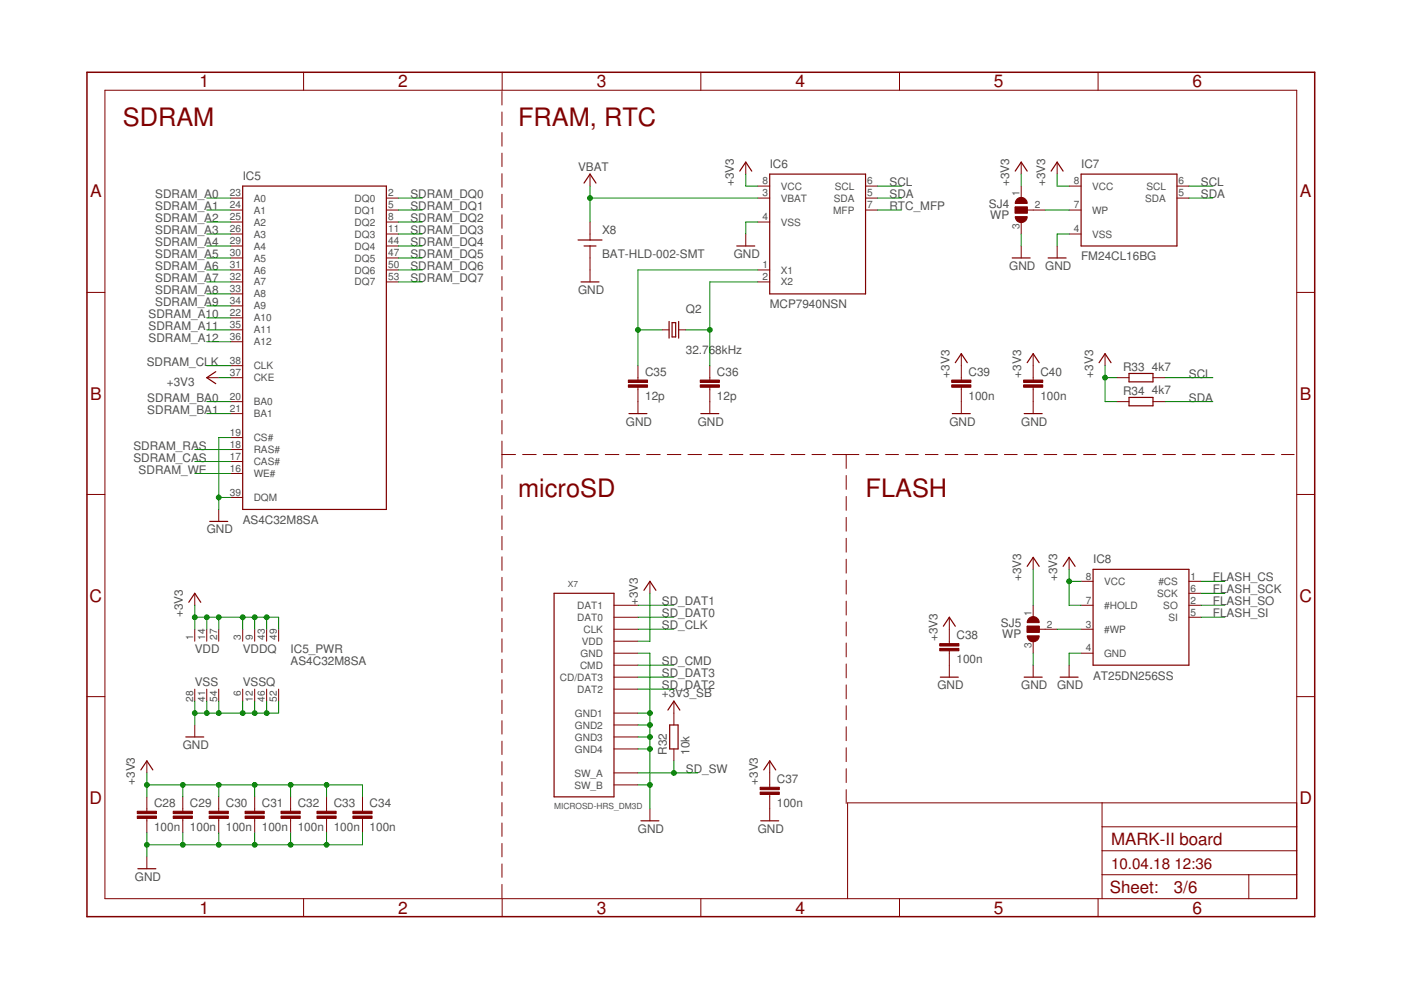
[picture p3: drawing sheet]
<svg xmlns="http://www.w3.org/2000/svg" width="297mm" height="210mm" viewBox="0 0 297 210" stroke-linecap="round" stroke-linejoin="round" font-family="sans-serif">
<g fill="none" stroke="#800000" stroke-width=".21">
<path d="M22.2 19.1h252.7v171.4h-252.7zM64.4 15.3v3.8M106.4 19.4v2.9M106.5 15.3v3.8M148.6 15.3v3.8M190.7 15.3v3.8M232.8 15.3v3.8M106.4 23.7v2.9M106.4 28.1v2.9M106.4 32.5v2.8M106.4 36.8v2.9M125.1 36.9v2.6"/>
<path d="M158.1 34.4v2.5M160.7 39.5h2.5M183.5 39.5h2.6M216.5 34.4v2.5M216.5 39.5v2.5M224.1 34.4v2.5M226.7 39.5h2.5M249.5 39.5h2.6M48.9 42h2.6M48.9 44.5h2.6M48.9 47.1h2.6M48.9 49.6h2.6"/>
<path d="M48.9 52.2h2.6M48.9 54.7h2.6M48.9 57.2h2.6M48.9 59.8h2.6M81.9 42h2.6M81.9 44.5h2.6M81.9 47.1h2.6M81.9 49.6h2.6M81.9 52.2h2.6M81.9 54.7h2.6M81.9 57.2h2.6M81.9 59.8h2.6"/>
<path d="M106.4 41.2v2.8M106.4 45.6v2.8M106.4 49.9v2.9M106.4 54.3v2.8M106.4 58.6v2.9M125.1 47.1v3.8M125.1 52.2v7.6M158.1 49.6v2.6M160.7 42h2.5M160.7 47.1h2.5M160.7 57.2h2.5M160.7 59.8h2.5"/>
<path d="M183.5 42h2.6M183.5 44.5h2.6M215.2 43.9h2.6v1.3h-2.6zM216.5 47.1v2.5M216.5 52.2v2.5M217.8 44.5h3.8M224.1 52.2v2.5M226.7 44.5h2.5M226.7 49.6h2.5M249.5 42h2.6M18.4 62h3.8M48.9 62.3h2.6"/>
<path d="M48.9 64.9h2.6M48.9 67.4h2.6M48.9 69.9h2.6M48.9 72.5h2.6M48.9 77.5h2.6M106.4 63v2.8M106.4 67.4v2.8M106.4 71.7v2.9M106.4 76.1v2.8M135.3 77.5v3.1M140.3 69.9h1.6M143.9 69.9h1.5"/>
<path d="M150.5 77.5v3.1M203.8 75v5.6M219.1 75v5.6M234.3 75v2.5M274.9 62h3.8M43.8 80.1h2.6M48.9 80.1h2.6M48.9 85.2h2.6M48.9 87.7h2.6M48.9 92.8h2.6M48.9 95.3h2.6M48.9 97.9h2.6"/>
<path d="M106.4 80.4v2.9M106.4 84.8v2.9M106.4 89.2v2.8M106.4 93.5v5.7M106.4 96.4h2.9M110.8 96.4h2.9M115.2 96.4h2.9M119.6 96.4h2.8M124 96.4h2.8M128.3 96.4h2.9M132.7 96.4h2.9M135.3 82.1v5.6"/>
<path d="M137.1 96.4h2.9M141.5 96.4h2.9M145.9 96.4h2.8M150.2 96.4h2.9M150.5 82.1v5.6M154.6 96.4h2.9M159 96.4h2.9M163.4 96.4h2.9M167.8 96.4h2.8M172.1 96.4h2.9M176.5 96.4h5.6M179.4 96.4v2.9"/>
<path d="M183.6 96.4h2.7M187.8 96.4h2.7M192 96.4h2.7M196.2 96.4h2.7M200.4 96.4h2.7M203.8 82.1v5.6M204.6 96.4h2.7M208.8 96.4h2.7M213 96.4h2.7M217.2 96.4h2.7M219.1 82.1v5.6M221.4 96.4h2.6"/>
<path d="M225.6 96.4h2.6M229.7 96.4h2.8M233.9 96.4h2.7M236.8 80.1h2.6M236.8 85.2h2.6M238.1 96.4h2.7M242.3 96.4h2.7M244.5 80.1h2.5M244.5 85.2h2.5M246.5 96.4h2.7M250.7 96.4h2.7M254.9 96.4h2.7"/>
<path d="M259.1 96.4h2.7M263.3 96.4h2.7M267.5 96.4h2.7M271.7 96.4h2.7M18.4 104.8h3.8M46.4 108v2.6M48.9 100.4h2.6M48.9 105.5h2.6M106.4 100.7v2.8M106.4 105.1v2.8M106.4 109.4v2.8M106.4 113.7v2.9"/>
<path d="M106.4 118.1v2.8M179.4 100.8v3M179.4 105.3v2.9M179.4 109.7v2.9M179.4 114.1v3M179.4 118.6v2.9M219.1 118.2v2.5M226.7 118.2v2.5M274.9 104.8h3.8M41.3 125.8v2.5M41.3 133.4v2.6M43.8 133.4v2.6"/>
<path d="M46.4 133.4v2.6M51.5 133.4v2.6M54 133.4v2.6M56.5 133.4v2.6M59.1 133.4v2.6M106.4 122.4v2.9M106.4 126.7v2.9M106.4 131.1v2.8M106.4 135.4v2.9M106.4 139.8v2.8M130.2 138.5h5.1M130.2 133.4h5.1"/>
<path d="M130.2 128.3h5.1M130.2 130.9h5.1M130.2 136h5.1M137.8 123.3v2.5M179.4 123v3M179.4 127.5v2.9M179.4 131.9v2.9M179.4 136.3v3M201.3 130.9v5.6M201.3 138v5.6M217.8 132.8h2.5v1.2h-2.5zM219.1 128.3v2.6"/>
<path d="M219.1 136v2.5M220.3 133.4h3.8M229.2 138.5h2.6M229.2 123.3h2.6M229.2 133.4h2.6M229.2 128.3h2.6M252.1 123.3h2.5M252.1 125.8h2.5M252.1 128.3h2.5M252.1 130.9h2.5M18.4 147.7h3.8M41.3 146.1v2.6"/>
<path d="M41.3 153.7v2.6M43.8 146.1v2.6M46.4 146.1v2.6M51.5 146.1v2.6M54 146.1v2.6M56.5 146.1v2.6M59.1 146.1v2.6M106.4 144.1v2.9M106.4 148.5v2.8M106.4 152.8v2.8M106.4 157.1v2.9M130.2 143.6h5.1"/>
<path d="M130.2 141h5.1M130.2 146.1h5.1M130.2 151.2h5.1M130.2 153.7h5.1M130.2 158.8h5.1M130.2 156.3h5.1M142.9 148.7v5M142.9 158.8v2.5M179.4 140.8v2.9M179.4 145.2v3M179.4 149.6v3M179.4 154.1v2.9"/>
<path d="M179.4 158.5v3M219.1 141v2.6M226.7 141v2.6M274.9 147.7h3.8M31.1 161.3v2.6M31.1 169v3M31.1 173.5v3.1M38.8 169v3M38.8 173.5v3.1M46.4 169v3M46.4 173.5v3.1M54 169v3"/>
<path d="M54 173.5v3.1M61.6 169v3M61.6 173.5v3.1M69.2 169v3M69.2 173.5v3.1M76.9 169v3M76.9 173.5v3.1M106.4 161.5v2.8M106.4 165.8v2.9M106.4 170.2v2.8M106.4 174.5v2.8M106.4 178.8v2.9"/>
<path d="M130.2 163.9h5.1M130.2 166.4h5.1M137.8 171.5v2.5M163.2 161.3v5.6M163.2 168.4v5.6M179.4 163v2.9M179.4 167.4v2.9M233.7 170.2v20.3M233.7 175.3h41.2M274.9 170.2h-95.2v20.3M31.1 181.7v2.5M64.4 190.5v3.9"/>
<path d="M106.4 183.2v2.8M106.4 187.5v2.9M106.5 190.5v3.9M148.6 190.5v3.9M190.7 190.5v3.9M232.8 190.5v3.9M233.7 185.5h41.2M233.7 180.4h41.2M264.8 185.5v5"/>
</g>
<path d="M18.4 15.3h260.3v179.1h-260.3z" fill="none" stroke="#800000" stroke-width=".32"/>
<g fill="none" stroke="#800000" stroke-width=".25">
<path d="M51.5 39.5h30.4v68.5h-30.4zM123.8 38.8l1.3-1.9 1.3 1.9M156.8 36.3l1.3-1.9 1.3 1.9M163.2 36.9h20.3v25.4h-20.3zM215.2 36.3l1.3-1.9 1.3 1.9M222.9 36.3l1.2-1.9 1.3 1.9M229.2 36.9h20.3v15.3h-20.3zM122.6 50.9h5M123.2 59.8h3.8M123.8 52.2h2.6M156.2 52.2h3.8M214.6 54.7h3.8"/>
<path d="M222.2 54.7h3.8M45.7 78.8l-1.9 1.3 1.9 1.2M141.9 68.2v3.5M142.5 68.4h.8v3h-.8zM143.9 68.2v3.5M202.5 76.9l1.3-1.9 1.3 1.9M217.8 76.9l1.3-1.9 1.2 1.9M233 76.9l1.3-1.9 1.3 1.9M239.4 79.2h5.1v1.8h-5.1zM133.3 87.7h3.9M148.6 87.7h3.8M201.9 87.7h3.8"/>
<path d="M217.1 87.7h3.9M239.4 84.3h5.1v1.7h-5.1zM44.5 110.6h3.8M40 127.7l1.3-1.9 1.3 1.9M117.5 125.8h12.7v43.2h-12.7zM136.5 125.2l1.3-1.9 1.3 1.9M200 132.8l1.3-1.9 1.2 1.9M217.8 120.1l1.3-1.9 1.2 1.9M225.4 120.1l1.3-1.9 1.2 1.9M231.8 120.7h20.3v20.3h-20.3zM39.4 156.3h3.8M141.6 150.6l1.3-1.9 1.2 1.9"/>
<path d="M142 153.7h1.8v5.1h-1.8zM199.4 143.6h3.8M217.1 143.6h3.9M224.8 143.6h3.8M29.9 163.2l1.2-1.9 1.3 1.9M135.9 174h3.8M161.3 174h3.8M161.9 163.2l1.3-1.9 1.3 1.9M29.2 184.2h3.8"/>
</g>
<g fill="#800000" stroke="#800000" stroke-width=".21">
<path d="M29.1 173h4.1v.5h-4.1z"/>
<path d="M29.1 172h4.1v.5h-4.1z"/>
<path d="M36.7 173h4.1v.5h-4.1z"/>
<path d="M36.7 172h4.1v.5h-4.1z"/>
<path d="M44.3 173h4.1v.5h-4.1z"/>
<path d="M44.3 172h4.1v.5h-4.1z"/>
<path d="M52 173h4v.5h-4z"/>
<path d="M52 172h4v.5h-4z"/>
<path d="M59.6 173h4v.5h-4z"/>
<path d="M59.6 172h4v.5h-4z"/>
<path d="M67.2 173h4.1v.5h-4.1z"/>
<path d="M67.2 172h4.1v.5h-4.1z"/>
<path d="M74.8 173h4.1v.5h-4.1z"/>
<path d="M74.8 172h4.1v.5h-4.1z"/>
<path d="M201.8 81.6h4v.5h-4z"/>
<path d="M201.8 80.6h4v.5h-4z"/>
<path d="M199.2 137.5h4.1v.5h-4.1z"/>
<path d="M199.2 136.5h4.1v.5h-4.1z"/>
<path d="M217 81.6h4.1v.5h-4.1z"/>
<path d="M217 80.6h4.1v.5h-4.1z"/>
<path d="M133.2 81.6h4.1v.5h-4.1z"/>
<path d="M133.2 80.6h4.1v.5h-4.1z"/>
<path d="M148.5 81.6h4v.5h-4z"/>
<path d="M148.5 80.6h4v.5h-4z"/>
<path d="M161.2 167.9h4v.5h-4z"/>
<path d="M161.2 166.9h4v.5h-4z"/>
<path d="M217.8 132.8h2.5v1.2h-2.5z"/>
<path d="M215.2 43.9h2.6v1.3h-2.6z"/>
</g>
<g fill="#800000" stroke="#800000" stroke-width=".21">
<path d="M217.8 134.8h2.5a1.27 1.27 0 0 1-1.2 1.3 1.27 1.27 0 0 1-1.3-1.3z" fill-rule="evenodd"/>
<path d="M218.2 131.1a1.26 1.26 0 0 1 1.4-.3 1.26 1.26 0 0 1 .7 1.2h-2.5l.1-.4z" fill-rule="evenodd"/>
<path d="M215.2 45.9h2.6a1.27 1.27 0 0 1-1.3 1.3 1.27 1.27 0 0 1-1.3-1.3z" fill-rule="evenodd"/>
<path d="M215.7 42.2a1.26 1.26 0 0 1 1.3-.2 1.26 1.26 0 0 1 .8 1.1h-2.6l.1-.4z" fill-rule="evenodd"/>
</g>
<g fill="none" stroke="#008000" stroke-width=".21">
<path d="M125.1 39.5v7.6M158.1 36.9v2.6h2.6M186.1 39.5h5M216.5 36.9v2.6M224.1 36.9v2.6h2.6M252.1 39.5h5.1M43.8 49.6h5.1M43.8 47.1h5.1M43.8 42h5.1M43.8 44.5h5.1M43.8 52.2h5.1M43.8 54.7h5.1"/>
<path d="M43.8 57.2h5.1M43.8 59.8h5.1M84.5 49.6h5M84.5 47.1h5M84.5 42h5M84.5 44.5h5M84.5 52.2h5M84.5 54.7h5M84.5 57.2h5M84.5 59.8h5M125.1 42h35.6M160.7 47.1h-2.6v2.5"/>
<path d="M160.7 57.2h-25.4v20.3M160.7 59.8h-10.2v17.7M186.1 42h5M186.1 44.5h5M216.5 49.6v2.6M221.6 44.5h5.1M226.7 49.6h-2.6v2.6M252.1 42h5.1M43.8 62.3h5.1M43.8 64.9h5.1M43.8 67.4h5.1M43.8 69.9h5.1"/>
<path d="M43.8 72.5h5.1M43.8 77.5h5.1M135.3 69.9h5M145.4 69.9h5.1M234.3 77.5v7.7h2.5M41.3 95.3h7.6M41.3 97.9h7.6M43.8 85.2h5.1M43.8 87.7h5.1M46.4 80.1h2.5M48.9 92.8h-2.5v15.2M234.3 80.1h2.5"/>
<path d="M247 80.1h10.2M247 85.2h10.2M41.3 100.4h7.6M46.4 105.5h2.5M41.3 130.9h17.8v2.5M41.3 128.3v5.1M43.8 130.9v2.5M46.4 130.9v2.5M51.5 130.9v2.5M54 130.9v2.5M56.5 130.9v2.5M135.3 138.5h2.5v33"/>
<path d="M135.3 130.9h7.6M135.3 128.3h7.6M135.3 133.4h7.6M137.8 125.8v10.2h-2.5M219.1 120.7v7.6M219.1 138.5v2.5M224.1 133.4h5.1M226.7 120.7v7.6h2.5M226.7 123.3h2.5M229.2 138.5h-2.5v2.5M254.6 130.9h5.1M254.6 123.3h5.1"/>
<path d="M254.6 128.3h5.1M254.6 125.8h5.1M41.3 148.7v5M43.8 148.7v2.5M46.4 148.7v2.5M51.5 148.7v2.5M54 148.7v2.5M56.5 148.7v2.5M59.1 148.7v2.5h-17.8M135.3 151.2h2.5M135.3 153.7h2.5M135.3 156.3h2.5"/>
<path d="M135.3 158.8h2.5M135.3 141h7.6M135.3 143.6h7.6M135.3 146.1h7.6M31.1 163.9v5.1M31.1 176.6v5.1M31.1 166.4h45.8v2.6M38.8 166.4v2.6M38.8 176.6v2.5M46.4 166.4v2.6M46.4 176.6v2.5M54 166.4v2.6"/>
<path d="M54 176.6v2.5M61.6 166.4v2.6M61.6 176.6v2.5M69.2 166.4v2.6M69.2 176.6v2.5M76.9 176.6v2.5h-45.8M135.3 166.4h2.5M135.3 163.9h12.7M142.9 161.3v2.6"/>
</g>
<g fill="#008000" stroke="#008000" stroke-width=".21">
<circle cx="56.5" cy="151.2" r=".51"/>
<circle cx="54" cy="151.2" r=".51"/>
<circle cx="51.5" cy="151.2" r=".51"/>
<circle cx="46.4" cy="151.2" r=".51"/>
<circle cx="43.8" cy="151.2" r=".51"/>
<circle cx="41.3" cy="151.2" r=".51"/>
<circle cx="69.2" cy="179.1" r=".51"/>
<circle cx="61.6" cy="179.1" r=".51"/>
<circle cx="54" cy="179.1" r=".51"/>
<circle cx="46.4" cy="179.1" r=".51"/>
<circle cx="38.8" cy="179.1" r=".51"/>
<circle cx="31.1" cy="179.1" r=".51"/>
<circle cx="46.4" cy="105.5" r=".51"/>
<circle cx="137.8" cy="151.2" r=".51"/>
<circle cx="137.8" cy="153.7" r=".51"/>
<circle cx="137.8" cy="156.3" r=".51"/>
<circle cx="137.8" cy="158.8" r=".51"/>
<circle cx="137.8" cy="166.4" r=".51"/>
<circle cx="56.5" cy="130.9" r=".51"/>
<circle cx="54" cy="130.9" r=".51"/>
<circle cx="51.5" cy="130.9" r=".51"/>
<circle cx="46.4" cy="130.9" r=".51"/>
<circle cx="43.8" cy="130.9" r=".51"/>
<circle cx="41.3" cy="130.9" r=".51"/>
<circle cx="69.2" cy="166.4" r=".51"/>
<circle cx="61.6" cy="166.4" r=".51"/>
<circle cx="54" cy="166.4" r=".51"/>
<circle cx="46.4" cy="166.4" r=".51"/>
<circle cx="38.8" cy="166.4" r=".51"/>
<circle cx="31.1" cy="166.4" r=".51"/>
<circle cx="226.7" cy="123.3" r=".51"/>
<circle cx="234.3" cy="80.1" r=".51"/>
<circle cx="135.3" cy="69.9" r=".51"/>
<circle cx="150.5" cy="69.9" r=".51"/>
<circle cx="142.9" cy="163.9" r=".51"/>
<circle cx="125.1" cy="42" r=".51"/>
</g>
<g font-size="5.4" fill="#800000">
<text x="26.1" y="26.8">SDRAM</text>
<text x="109.9" y="26.8">FRAM, RTC</text>
<text x="109.9" y="105.5">microSD</text>
<text x="183.5" y="105.5">FLASH</text>
</g>
<g font-size="3.7" fill="#800000">
<text x="42.3" y="18.5">1</text>
<text x="84.4" y="18.5">2</text>
<text x="126.5" y="18.5">3</text>
<text x="168.6" y="18.5">4</text>
<text x="210.7" y="18.5">5</text>
<text x="252.9" y="18.5">6</text>
<text x="19.1" y="41.9">A</text>
<text x="275.6" y="41.9">A</text>
<text x="19.1" y="84.7">B</text>
<text x="275.6" y="84.7">B</text>
<text x="19" y="127.6">C</text>
<text x="275.5" y="127.6">C</text>
<text x="19" y="170.4">D</text>
<text x="275.5" y="170.4">D</text>
<text x="42.3" y="193.7">1</text>
<text x="84.4" y="193.7">2</text>
<text x="126.5" y="193.7">3</text>
<text x="168.6" y="193.7">4</text>
<text x="210.7" y="193.7">5</text>
<text x="252.9" y="193.7">6</text>
</g>
<g font-size="3.6" fill="#800000">
<text x="235.6" y="179.1">MARK-II board</text>
<text x="235.3" y="189.4">Sheet:</text>
<text x="248.9" y="189.3">3/6</text>
</g>
<g font-size="3.2" fill="#800000">
<text x="235.6" y="184.2">10.04.18</text>
<text x="249" y="184.2">12:36</text>
</g>
<g font-size="2.5" fill="#505050">
<text x="163.2" y="35.6">IC6</text>
<text x="229.2" y="35.6">IC7</text>
<text x="32.9" y="42">SDRAM_A0</text>
<text x="51.5" y="38.2">IC5</text>
<text x="87" y="42">SDRAM_DQ0</text>
<text x="122.6" y="36.2">VBAT</text>
<text x="155.6" y="39.5" transform="rotate(-90 155.6 39.5)">+3V3</text>
<text x="188.6" y="39.5">SCL</text>
<text x="188.6" y="42">SDA</text>
<text x="214" y="39.5" transform="rotate(-90 214 39.5)">+3V3</text>
<text x="221.6" y="39.5" transform="rotate(-90 221.6 39.5)">+3V3</text>
<text x="254.6" y="39.5">SCL</text>
<text x="254.6" y="42">SDA</text>
<text x="32.9" y="44.5">SDRAM_A1</text>
<text x="32.9" y="47.1">SDRAM_A2</text>
<text x="87" y="44.5">SDRAM_DQ1</text>
<text x="87" y="47.1">SDRAM_DQ2</text>
<text x="188.6" y="44.5">RTC_MFP</text>
<text x="209.7" y="44.1">SJ4</text>
<text x="210" y="46.4">WP</text>
<text x="32.9" y="49.6">SDRAM_A3</text>
<text x="32.9" y="52.1">SDRAM_A4</text>
<text x="87" y="49.6">SDRAM_DQ3</text>
<text x="87" y="52.1">SDRAM_DQ4</text>
<text x="127.6" y="49.6">X8</text>
<text x="32.9" y="54.7">SDRAM_A5</text>
<text x="32.9" y="57.2">SDRAM_A6</text>
<text x="32.9" y="59.8">SDRAM_A7</text>
<text x="87" y="54.7">SDRAM_DQ5</text>
<text x="87" y="57.2">SDRAM_DQ6</text>
<text x="87" y="59.8">SDRAM_DQ7</text>
<text x="127.6" y="54.7">BAT-HLD-002-SMT</text>
<text x="155.6" y="54.7">GND</text>
<text x="214" y="57.2">GND</text>
<text x="221.6" y="57.2">GND</text>
<text x="229.2" y="55.2">FM24CL16BG</text>
<text x="32.9" y="62.3">SDRAM_A8</text>
<text x="32.9" y="64.8">SDRAM_A9</text>
<text x="122.6" y="62.3">GND</text>
<text x="163.2" y="65.4">MCP7940NSN</text>
<text x="31.5" y="67.4">SDRAM_A10</text>
<text x="31.5" y="69.9">SDRAM_A11</text>
<text x="145.4" y="66.4">Q2</text>
<text x="31.1" y="77.5">SDRAM_CLK</text>
<text x="31.5" y="72.5">SDRAM_A12</text>
<text x="145.4" y="75">32.768kHz</text>
<text x="35.4" y="81.9">+3V3</text>
<text x="136.8" y="79.7">C35</text>
<text x="152" y="79.7">C36</text>
<text x="201.3" y="80.1" transform="rotate(-90 201.3 80.1)">+3V3</text>
<text x="205.3" y="79.7">C39</text>
<text x="216.5" y="80.1" transform="rotate(-90 216.5 80.1)">+3V3</text>
<text x="220.6" y="79.7">C40</text>
<text x="231.8" y="80.1" transform="rotate(-90 231.8 80.1)">+3V3</text>
<text x="238.1" y="78.6">R33</text>
<text x="238.1" y="83.7">R34</text>
<text x="244.2" y="78.6">4k7</text>
<text x="244.2" y="83.6">4k7</text>
<text x="252.1" y="80.1">SCL</text>
<text x="31.2" y="85.2">SDRAM_BA0</text>
<text x="31.2" y="87.7">SDRAM_BA1</text>
<text x="136.8" y="84.8">12p</text>
<text x="152" y="84.8">12p</text>
<text x="205.3" y="84.8">100n</text>
<text x="220.6" y="84.8">100n</text>
<text x="252.1" y="85.2">SDA</text>
<text x="28.3" y="95.3">SDRAM_RAS</text>
<text x="132.7" y="90.2">GND</text>
<text x="148" y="90.2">GND</text>
<text x="201.3" y="90.2">GND</text>
<text x="216.5" y="90.2">GND</text>
<text x="28.3" y="97.9">SDRAM_CAS</text>
<text x="29.4" y="100.4">SDRAM_WE</text>
<text x="43.8" y="113.1">GND</text>
<text x="51.5" y="111.1">AS4C32M8SA</text>
<text x="231.8" y="119.4">IC8</text>
<text x="216.5" y="123.3" transform="rotate(-90 216.5 123.3)">+3V3</text>
<text x="224.1" y="123.3" transform="rotate(-90 224.1 123.3)">+3V3</text>
<text x="257.2" y="123.3">FLASH_CS</text>
<text x="257.2" y="125.8">FLASH_SCK</text>
<text x="38.8" y="130.9" transform="rotate(-90 38.8 130.9)">+3V3</text>
<text x="135.3" y="128.3" transform="rotate(-90 135.3 128.3)">+3V3</text>
<text x="140.3" y="128.3">SD_DAT1</text>
<text x="140.3" y="130.9">SD_DAT0</text>
<text x="257.2" y="128.3">FLASH_SO</text>
<text x="257.2" y="130.9">FLASH_SI</text>
<text x="140.3" y="133.4">SD_CLK</text>
<text x="198.7" y="135.9" transform="rotate(-90 198.7 135.9)">+3V3</text>
<text x="202.8" y="135.6">C38</text>
<text x="212.2" y="133">SJ5</text>
<text x="212.5" y="135.3">WP</text>
<text x="41.3" y="138.5">VDD</text>
<text x="51.5" y="138.5">VDDQ</text>
<text x="61.6" y="138.5">IC5_PWR</text>
<text x="61.6" y="141">AS4C32M8SA</text>
<text x="140.3" y="141">SD_CMD</text>
<text x="140.3" y="143.6">SD_DAT3</text>
<text x="202.8" y="140.6">100n</text>
<text x="41.3" y="145.3">VSS</text>
<text x="51.5" y="145.3">VSSQ</text>
<text x="140.3" y="147.9">+3V3_SB</text>
<text x="140.3" y="146.1">SD_DAT2</text>
<text x="198.7" y="146.1">GND</text>
<text x="216.5" y="146.1">GND</text>
<text x="224.1" y="146.1">GND</text>
<text x="231.8" y="144.1">AT25DN256SS</text>
<text x="38.8" y="158.8">GND</text>
<text x="141.4" y="160.1" transform="rotate(-90 141.4 160.1)">R32</text>
<text x="146.2" y="160.1" transform="rotate(-90 146.2 160.1)">10k</text>
<text x="28.6" y="166.4" transform="rotate(-90 28.6 166.4)">+3V3</text>
<text x="145.4" y="163.9">SD_SW</text>
<text x="160.7" y="166.4" transform="rotate(-90 160.7 166.4)">+3V3</text>
<text x="164.7" y="166">C37</text>
<text x="32.7" y="171.1">C28</text>
<text x="40.3" y="171.1">C29</text>
<text x="47.9" y="171.1">C30</text>
<text x="55.5" y="171.1">C31</text>
<text x="63.1" y="171.1">C32</text>
<text x="70.8" y="171.1">C33</text>
<text x="78.4" y="171.1">C34</text>
<text x="164.7" y="171.1">100n</text>
<text x="32.7" y="176.2">100n</text>
<text x="40.3" y="176.2">100n</text>
<text x="47.9" y="176.2">100n</text>
<text x="55.5" y="176.2">100n</text>
<text x="63.1" y="176.2">100n</text>
<text x="70.8" y="176.2">100n</text>
<text x="78.4" y="176.2">100n</text>
<text x="135.3" y="176.6">GND</text>
<text x="160.7" y="176.6">GND</text>
<text x="28.6" y="186.7">GND</text>
</g>
<g font-size="2.1" fill="#505050">
<text x="48.7" y="41.6">23</text>
<text x="82.3" y="41.6">2</text>
<text x="161.6" y="41.6">3</text>
<text x="161.6" y="39.1">8</text>
<text x="165.5" y="40.2">VCC</text>
<text x="177" y="40.2">SCL</text>
<text x="183.9" y="39.1">6</text>
<text x="183.9" y="41.6">5</text>
<text x="216.2" y="41.6" transform="rotate(-90 216.2 41.6)">1</text>
<text x="227.7" y="39.1">8</text>
<text x="231.6" y="40.2">VCC</text>
<text x="243.1" y="40.2">SCL</text>
<text x="249.9" y="39.1">6</text>
<text x="249.9" y="41.6">5</text>
<text x="48.7" y="44.2">24</text>
<text x="48.7" y="46.7">25</text>
<text x="53.8" y="42.8">A0</text>
<text x="53.8" y="45.3">A1</text>
<text x="53.8" y="47.8">A2</text>
<text x="75.2" y="42.8">DQ0</text>
<text x="75.2" y="45.3">DQ1</text>
<text x="75.2" y="47.8">DQ2</text>
<text x="82.3" y="44.2">5</text>
<text x="82.3" y="46.7">8</text>
<text x="161.6" y="46.7">4</text>
<text x="165.5" y="42.8">VBAT</text>
<text x="165.5" y="47.8">VSS</text>
<text x="176.7" y="45.3">MFP</text>
<text x="176.8" y="42.8">SDA</text>
<text x="183.9" y="44.2">7</text>
<text x="219.4" y="44.2">2</text>
<text x="227.7" y="44.2">7</text>
<text x="231.6" y="45.3">WP</text>
<text x="242.8" y="42.8">SDA</text>
<text x="48.7" y="49.3">26</text>
<text x="48.7" y="51.8">29</text>
<text x="53.8" y="50.4">A3</text>
<text x="53.8" y="52.9">A4</text>
<text x="75.2" y="50.4">DQ3</text>
<text x="75.2" y="52.9">DQ4</text>
<text x="82.3" y="49.3">11</text>
<text x="82.3" y="51.8">44</text>
<text x="216.2" y="48.6" transform="rotate(-90 216.2 48.6)">3</text>
<text x="227.7" y="49.3">4</text>
<text x="231.6" y="50.4">VSS</text>
<text x="48.7" y="54.3">30</text>
<text x="48.7" y="56.9">31</text>
<text x="48.7" y="59.4">32</text>
<text x="53.8" y="55.4">A5</text>
<text x="53.8" y="58">A6</text>
<text x="75.2" y="55.5">DQ5</text>
<text x="75.2" y="58">DQ6</text>
<text x="82.3" y="54.3">47</text>
<text x="82.3" y="56.9">50</text>
<text x="82.3" y="59.4">53</text>
<text x="161.6" y="56.9">1</text>
<text x="161.6" y="59.4">2</text>
<text x="165.5" y="58">X1</text>
<text x="48.7" y="62">33</text>
<text x="48.7" y="64.5">34</text>
<text x="53.8" y="60.5">A7</text>
<text x="53.8" y="63.1">A8</text>
<text x="53.8" y="65.6">A9</text>
<text x="75.2" y="60.5">DQ7</text>
<text x="165.5" y="60.5">X2</text>
<text x="48.7" y="67">22</text>
<text x="48.7" y="69.6">35</text>
<text x="53.8" y="68.1">A10</text>
<text x="53.8" y="70.7">A11</text>
<text x="48.7" y="72.1">36</text>
<text x="48.7" y="77.2">38</text>
<text x="53.8" y="73.2">A12</text>
<text x="48.7" y="79.7">37</text>
<text x="53.8" y="78.3">CLK</text>
<text x="53.8" y="80.8">CKE</text>
<text x="48.7" y="84.8">20</text>
<text x="48.7" y="87.3">21</text>
<text x="53.8" y="85.9">BA0</text>
<text x="53.8" y="88.5">BA1</text>
<text x="48.7" y="92.4">19</text>
<text x="48.7" y="95">18</text>
<text x="53.8" y="93.5">CS#</text>
<text x="48.7" y="97.5">17</text>
<text x="48.7" y="100">16</text>
<text x="53.8" y="96.1">RAS#</text>
<text x="53.8" y="98.6">CAS#</text>
<text x="53.8" y="101.2">WE#</text>
<text x="48.7" y="105.1">39</text>
<text x="53.8" y="106.2">DQM</text>
<text x="230.2" y="122.9">8</text>
<text x="234.1" y="124">VCC</text>
<text x="245.6" y="124">#CS</text>
<text x="252.4" y="122.9">1</text>
<text x="252.4" y="125.4">6</text>
<text x="122.4" y="131.6">DAT0</text>
<text x="122.4" y="129.1">DAT1</text>
<text x="218.7" y="130.5" transform="rotate(-90 218.7 130.5)">1</text>
<text x="230.2" y="128">7</text>
<text x="234.1" y="129.1">#HOLD</text>
<text x="245.3" y="126.6">SCK</text>
<text x="246.6" y="129.1">SO</text>
<text x="247.7" y="131.6">SI</text>
<text x="252.4" y="128">2</text>
<text x="252.4" y="130.5">5</text>
<text x="40.9" y="135.6" transform="rotate(-90 40.9 135.6)">1</text>
<text x="43.5" y="135.6" transform="rotate(-90 43.5 135.6)">14</text>
<text x="46" y="135.6" transform="rotate(-90 46 135.6)">27</text>
<text x="51.1" y="135.6" transform="rotate(-90 51.1 135.6)">3</text>
<text x="53.6" y="135.6" transform="rotate(-90 53.6 135.6)">9</text>
<text x="56.2" y="135.6" transform="rotate(-90 56.2 135.6)">43</text>
<text x="58.7" y="135.6" transform="rotate(-90 58.7 135.6)">49</text>
<text x="123.3" y="136.7">VDD</text>
<text x="123.7" y="134.2">CLK</text>
<text x="218.7" y="137.5" transform="rotate(-90 218.7 137.5)">3</text>
<text x="222" y="133.1">2</text>
<text x="230.2" y="133.1">3</text>
<text x="234.1" y="134.2">#WP</text>
<text x="123" y="141.8">CMD</text>
<text x="123.1" y="139.2">GND</text>
<text x="230.2" y="138.1">4</text>
<text x="234.1" y="139.2">GND</text>
<text x="40.9" y="148.8" transform="rotate(-90 40.9 148.8)">28</text>
<text x="43.5" y="148.8" transform="rotate(-90 43.5 148.8)">41</text>
<text x="46" y="148.8" transform="rotate(-90 46 148.8)">54</text>
<text x="51.1" y="147.6" transform="rotate(-90 51.1 147.6)">6</text>
<text x="53.6" y="148.8" transform="rotate(-90 53.6 148.8)">12</text>
<text x="56.2" y="148.8" transform="rotate(-90 56.2 148.8)">46</text>
<text x="58.7" y="148.8" transform="rotate(-90 58.7 148.8)">52</text>
<text x="118.7" y="144.3">CD/DAT3</text>
<text x="122.4" y="146.9">DAT2</text>
<text x="121.9" y="151.9">GND1</text>
<text x="121.9" y="154.5">GND2</text>
<text x="121.9" y="159.6">GND4</text>
<text x="121.9" y="157">GND3</text>
<text x="121.8" y="164.6">SW_A</text>
<text x="121.8" y="167.2">SW_B</text>
</g>
<g font-size="1.8" fill="#505050">
<text x="120.4" y="124.5">X7</text>
<text x="117.5" y="171.5">MICROSD-HRS_DM3D</text>
</g>
</svg>
